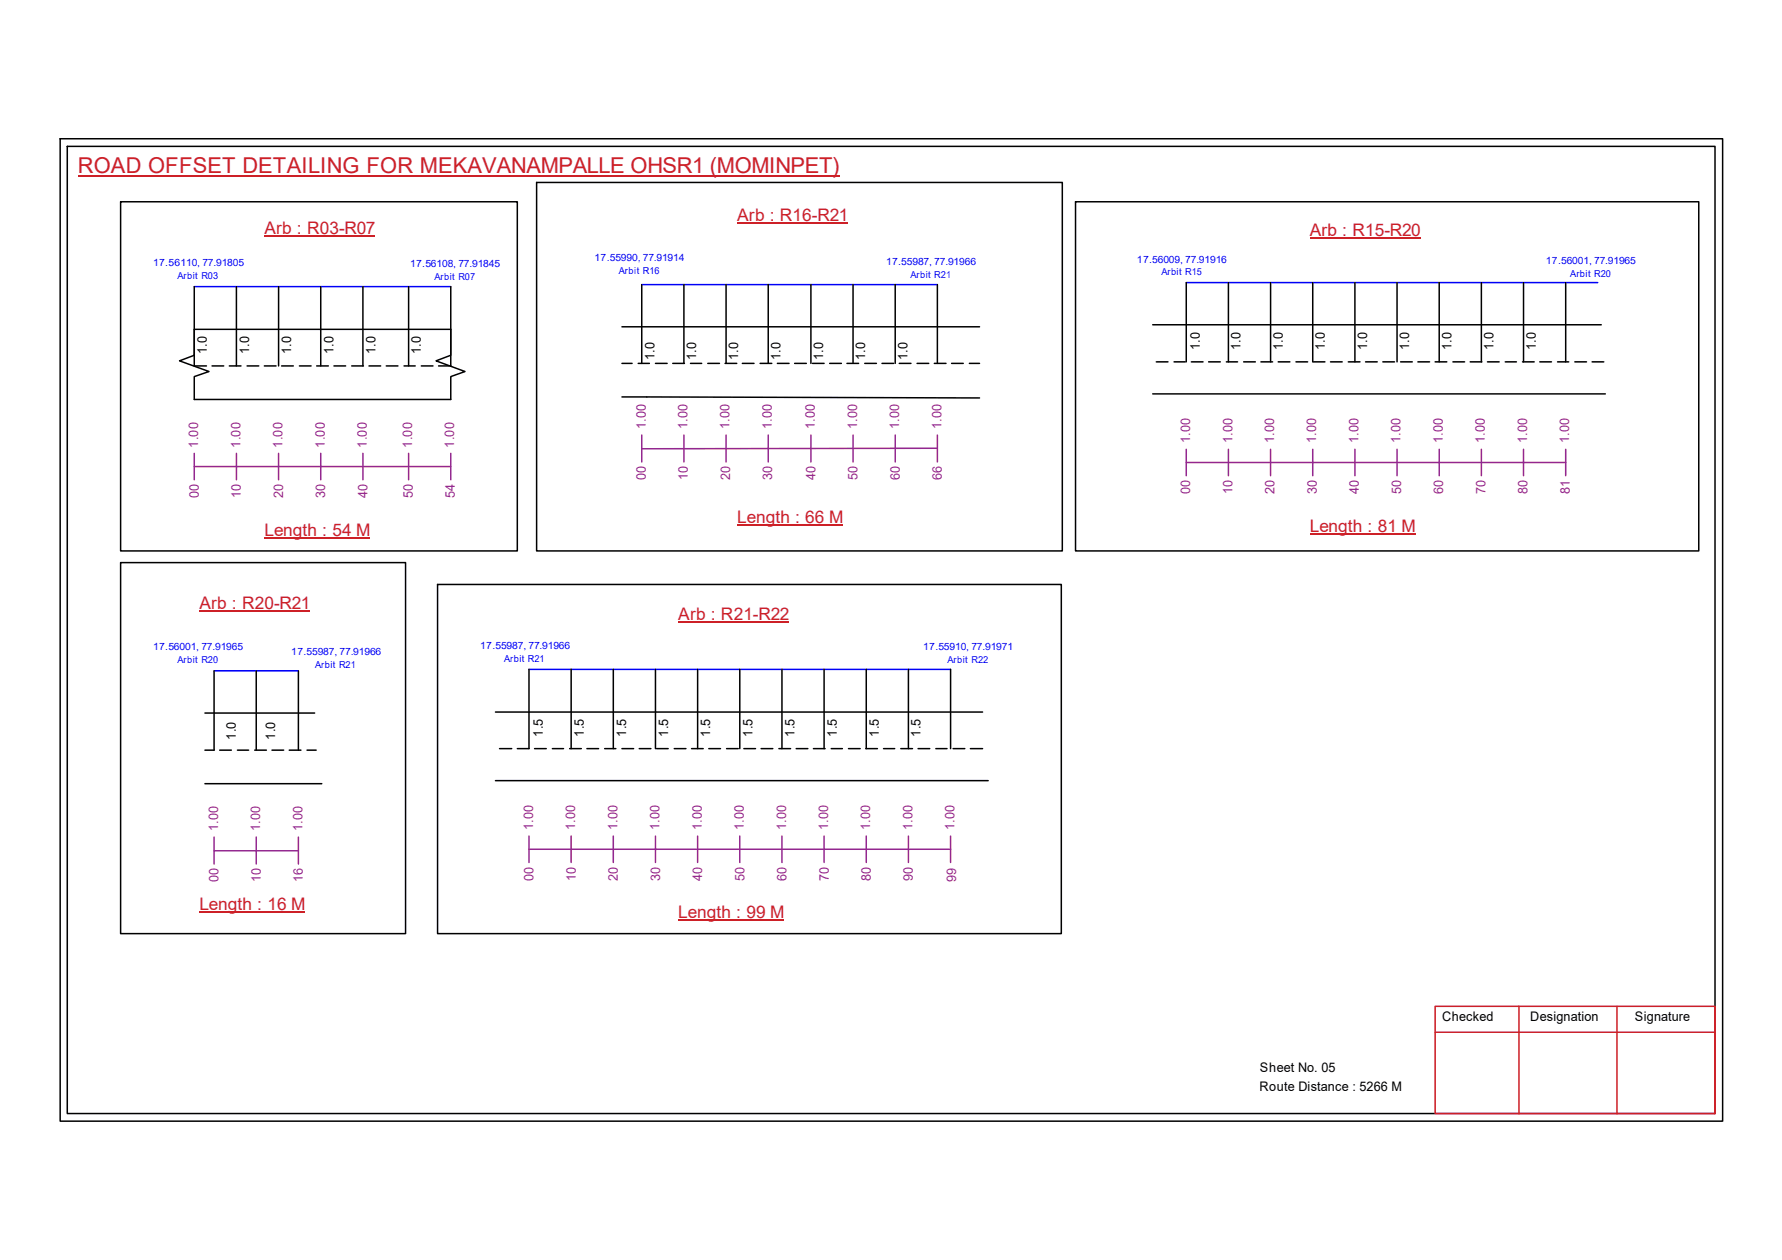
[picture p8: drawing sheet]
<svg xmlns="http://www.w3.org/2000/svg" width="297mm" height="210mm" viewBox="0 0 297 210" stroke-linecap="round" stroke-linejoin="round" font-family="sans-serif">
<g fill="none" stroke="#000" stroke-width=".25">
<path d="M10 23.1h277.1v163.7h-277.1zM11.2 24.4h274.7v161.1h-274.7zM20.1 33.6h66.1v58.2h-66.1zM89.4 30.4h87.7v61.4h-87.7zM179.3 33.6h103.9v58.2h-103.9zM32.4 54.9h42.7v4.3l-2.4 .9 4.8 1.8-2.4 .8v3.8h-42.7v-3.8l2.4-.8-4.9-1.8 2.5-.9zM32.4 47.8v13.2h2M39.4 47.8v13.2M46.4 47.8v13.2M53.5 47.8v13.2M60.5 47.8v13.2M68.1 47.8v13.2"/>
<path d="M75.1 47.8v13.2h-2M103.7 54.4h59.6M107 47.4v13.1M114 47.4v13.1M121 47.4v13.1M128.1 47.4v13.1M135.2 47.4v13.1M142.2 47.4v13.1M149.2 47.4v13.1M156.2 47.4v13.1M192.1 54.1h74.8M197.7 47.1v13.2"/>
<path d="M204.8 47.1v13.2M211.8 47.1v13.2M218.8 47.1v13.2M225.8 47.1v13.2M232.9 47.1v13.2M239.9 47.1v13.2M246.9 47.1v13.2M254 47.1v13.2M261 47.1v13.2M35.3 61h2M38.2 61h2M41.2 61h1.9"/>
<path d="M44.1 61h1.9M46.9 61h2M49.9 61h2M52.8 61h1.9M55.7 61h1.9M58.6 61h2M61.5 61h2M64.4 61h1.9M67.3 61h1.9M70.2 61h2M103.7 66.1l59.6 .2M103.7 60.5h1.7"/>
<path d="M106.4 60.5h1.8M109.3 60.5h1.9M112.1 60.5h2M115.1 60.5h1.9M118 60.5h1.9M120.9 60.5h1.9M123.7 60.5h2M126.7 60.5h1.9M129.6 60.5h1.9M132.5 60.5h1.9M135.4 60.5h2M138.3 60.5h1.9"/>
<path d="M141.2 60.5h1.9M144.1 60.5h2M147 60.5h2M149.9 60.5h1.9M152.9 60.5h1.9M155.7 60.5h2M158.6 60.5h2M161.6 60.5h1.7M192.1 65.6h75.5M192.7 60.3h2M195.7 60.3h1.9M198.6 60.3h1.9"/>
<path d="M201.5 60.3h1.9M204.4 60.3h1.9M207.3 60.3h2M210.2 60.3h1.9M213.1 60.3h1.9M216 60.3h2M218.9 60.3h1.9M221.8 60.3h1.9M224.7 60.3h2M227.6 60.3h2M230.5 60.3h1.9M233.5 60.3h1.9"/>
<path d="M236.3 60.3h2M239.2 60.3h2M242.2 60.3h1.9M245.1 60.3h1.9M247.9 60.3h2M250.9 60.3h1.9M253.8 60.3h1.9M256.7 60.3h1.9M259.6 60.3h1.9M262.5 60.3h2M265.4 60.3h1.9M20.1 93.7h47.5v61.8h-47.5z"/>
<path d="M72.9 97.4h104v58.1h-104zM34.2 118.8h18.2M35.7 111.8v13.2h-1.5M42.7 111.8v13.2M49.7 111.8v13.2M82.6 118.6h81.2M88.2 111.5v13.2h-2M95.2 111.5v13.2M102.2 111.5v13.2M109.3 111.5v13.2M116.3 111.5v13.2M123.3 111.5v13.2"/>
<path d="M130.3 111.5v13.2M137.4 111.5v13.2M144.4 111.5v13.2M151.4 111.5v13.2M158.5 111.5v13.2M34.2 130.6h19.4M36.6 125h2M39.6 125h1.8M42.5 125h1.9M45.3 125h2M48.2 125h2M51.2 125h1.5"/>
<path d="M82.6 130h82.1M83.3 124.7h2M89.1 124.7h2M92.1 124.7h1.8M95 124.7h1.9M97.8 124.7h2M100.8 124.7h1.9M103.7 124.7h1.9M106.5 124.7h2M109.4 124.7h2M112.4 124.7h1.9M115.3 124.7h1.9"/>
<path d="M118.1 124.7h2M121.1 124.7h2M124 124.7h1.9M126.9 124.7h1.9M129.8 124.7h2M132.7 124.7h2M135.6 124.7h1.9M138.6 124.7h1.8M141.4 124.7h2M144.3 124.7h2M147.3 124.7h1.8M150.2 124.7h1.9"/>
<path d="M153 124.7h2M156 124.7h1.9M158.9 124.7h1.9M161.8 124.7h2"/>
</g>
<path d="M239.2 167.6h46.7v17.9h-46.7zM239.2 172h46.7M253.2 167.6v17.9M269.5 167.6v17.9" fill="none" stroke="#cc1f26" stroke-width=".25"/>
<path d="M13 29.3h126.9" fill="none" stroke="#cd2027" stroke-width=".25"/>
<path d="M32.4 47.8h42.7M107 47.4h49.2M197.7 47.1h68.6M35.7 111.8h14M88.2 111.5h70.3" fill="none" stroke="#00f" stroke-width=".25"/>
<g fill="none" stroke="#93278f" stroke-width=".25">
<path d="M32.4 77.7h42.7M32.4 75.5v4.4M39.4 75.5v4.4M46.4 75.5v4.4M53.5 75.5v4.4M60.5 75.5v4.4M68.1 75.5v4.4M75.1 75.5v4.4M107 72.5v4.5M114 72.5v4.5M121 72.5v4.5M128.1 72.5v4.5"/>
<path d="M135.2 72.5v4.5M142.2 72.5v4.5M149.2 72.5v4.5M156.2 74.7l-49.2 .1M156.2 72.5v4.5M197.7 77h63.3M197.7 74.8v4.4M204.8 74.8v4.4M211.8 74.8v4.4M218.8 74.8v4.4M225.8 74.8v4.4M232.9 74.8v4.4"/>
<path d="M239.9 74.8v4.4M246.9 74.8v4.4M254 74.8v4.4M261 74.8v4.4M35.7 139.4v4.5M42.7 139.4v4.5M49.7 139.4v4.5M88.2 139.3v4.4M95.2 139.3v4.4M102.2 139.3v4.4M109.3 139.3v4.4M116.3 139.3v4.4"/>
<path d="M123.3 139.3v4.4M130.3 139.3v4.4M137.4 139.3v4.4M144.4 139.3v4.4M151.4 139.3v4.4M158.5 139.3v4.4M35.7 141.7h14M88.2 141.5h70.3"/>
</g>
<path d="M44.1 39.3h18.4M122.9 37.2h18.4M218.3 39.6h18.5M44.1 89.7h17.6M122.9 87.5h17.6M218.3 89h17.6M33.2 101.9h18.5M113.1 103.6h18.4M33.2 152h17.6M113.1 153.2h17.6" fill="none" stroke="#cd2027" stroke-width=".17"/>
<text font-size="3.6" fill="#cd2027" x="13" y="28.9">ROAD OFFSET DETAILING FOR MEKAVANAMPALLE OHSR1 (MOMINPET)</text>
<g font-size="2.9" fill="#cd2027">
<text x="44.1" y="38.9">Arb : R03-R07</text>
<text x="122.9" y="36.8">Arb : R16-R21</text>
<text x="218.3" y="39.3">Arb : R15-R20</text>
<text x="44.1" y="89.3">Length : 54 M</text>
<text x="122.9" y="87.1">Length : 66 M</text>
<text x="218.3" y="88.6">Length : 81 M</text>
<text x="33.2" y="101.5">Arb : R20-R21</text>
<text x="113.1" y="103.3">Arb : R21-R22</text>
<text x="33.2" y="151.6">Length : 16 M</text>
<text x="113.1" y="152.9">Length : 99 M</text>
</g>
<g font-size="2.2">
<text x="34.5" y="59" transform="rotate(-90 34.5 59)">1.0</text>
<text x="41.5" y="59" transform="rotate(-90 41.5 59)">1.0</text>
<text x="48.6" y="59" transform="rotate(-90 48.6 59)">1.0</text>
<text x="55.6" y="59" transform="rotate(-90 55.6 59)">1.0</text>
<text x="62.6" y="59" transform="rotate(-90 62.6 59)">1.0</text>
<text x="70.1" y="59" transform="rotate(-90 70.1 59)">1.0</text>
<text x="200" y="58.3" transform="rotate(-90 200 58.3)">1.0</text>
<text x="206.8" y="58.3" transform="rotate(-90 206.8 58.3)">1.0</text>
<text x="213.8" y="58.3" transform="rotate(-90 213.8 58.3)">1.0</text>
<text x="220.8" y="58.3" transform="rotate(-90 220.8 58.3)">1.0</text>
<text x="227.9" y="58.3" transform="rotate(-90 227.9 58.3)">1.0</text>
<text x="234.9" y="58.3" transform="rotate(-90 234.9 58.3)">1.0</text>
<text x="241.9" y="58.3" transform="rotate(-90 241.9 58.3)">1.0</text>
<text x="249" y="58.3" transform="rotate(-90 249 58.3)">1.0</text>
<text x="256" y="58.3" transform="rotate(-90 256 58.3)">1.0</text>
<text x="109.1" y="60" transform="rotate(-90 109.1 60)">1.0</text>
<text x="116" y="60" transform="rotate(-90 116 60)">1.0</text>
<text x="123.1" y="60" transform="rotate(-90 123.1 60)">1.0</text>
<text x="130.1" y="60" transform="rotate(-90 130.1 60)">1.0</text>
<text x="137.2" y="60" transform="rotate(-90 137.2 60)">1.0</text>
<text x="144.2" y="60" transform="rotate(-90 144.2 60)">1.0</text>
<text x="151.3" y="60" transform="rotate(-90 151.3 60)">1.0</text>
<text x="39.3" y="123.3" transform="rotate(-90 39.3 123.3)">1.0</text>
<text x="45.8" y="123.3" transform="rotate(-90 45.8 123.3)">1.0</text>
<text x="90.5" y="122.8" transform="rotate(-90 90.5 122.8)">1.5</text>
<text x="97.3" y="122.8" transform="rotate(-90 97.3 122.8)">1.5</text>
<text x="104.3" y="122.8" transform="rotate(-90 104.3 122.8)">1.5</text>
<text x="111.4" y="122.8" transform="rotate(-90 111.4 122.8)">1.5</text>
<text x="118.4" y="122.8" transform="rotate(-90 118.4 122.8)">1.5</text>
<text x="125.4" y="122.8" transform="rotate(-90 125.4 122.8)">1.5</text>
<text x="132.5" y="122.8" transform="rotate(-90 132.5 122.8)">1.5</text>
<text x="139.5" y="122.8" transform="rotate(-90 139.5 122.8)">1.5</text>
<text x="146.5" y="122.8" transform="rotate(-90 146.5 122.8)">1.5</text>
<text x="153.5" y="122.8" transform="rotate(-90 153.5 122.8)">1.5</text>
<text x="240.4" y="170.1">Checked</text>
<text x="255.1" y="170.1">Designation</text>
<text x="272.5" y="170.1">Signature</text>
<text x="210" y="178.6">Sheet No. 05</text>
<text x="209.9" y="181.7">Route Distance : 5266 M</text>
</g>
<g font-size="2.2" fill="#93278f">
<text x="107.7" y="71.5" transform="rotate(-90 107.7 71.5)">1.00</text>
<text x="114.6" y="71.5" transform="rotate(-90 114.6 71.5)">1.00</text>
<text x="121.6" y="71.5" transform="rotate(-90 121.6 71.5)">1.00</text>
<text x="128.6" y="71.5" transform="rotate(-90 128.6 71.5)">1.00</text>
<text x="135.8" y="71.5" transform="rotate(-90 135.8 71.5)">1.00</text>
<text x="142.9" y="71.5" transform="rotate(-90 142.9 71.5)">1.00</text>
<text x="149.9" y="71.5" transform="rotate(-90 149.9 71.5)">1.00</text>
<text x="156.9" y="71.5" transform="rotate(-90 156.9 71.5)">1.00</text>
<text x="33.1" y="74.6" transform="rotate(-90 33.1 74.6)">1.00</text>
<text x="40.1" y="74.6" transform="rotate(-90 40.1 74.6)">1.00</text>
<text x="47.1" y="74.6" transform="rotate(-90 47.1 74.6)">1.00</text>
<text x="54.1" y="74.6" transform="rotate(-90 54.1 74.6)">1.00</text>
<text x="61.2" y="74.6" transform="rotate(-90 61.2 74.6)">1.00</text>
<text x="68.7" y="74.6" transform="rotate(-90 68.7 74.6)">1.00</text>
<text x="75.7" y="74.6" transform="rotate(-90 75.7 74.6)">1.00</text>
<text x="198.4" y="73.8" transform="rotate(-90 198.4 73.8)">1.00</text>
<text x="205.4" y="73.8" transform="rotate(-90 205.4 73.8)">1.00</text>
<text x="212.4" y="73.8" transform="rotate(-90 212.4 73.8)">1.00</text>
<text x="219.4" y="73.8" transform="rotate(-90 219.4 73.8)">1.00</text>
<text x="226.4" y="73.8" transform="rotate(-90 226.4 73.8)">1.00</text>
<text x="233.5" y="73.8" transform="rotate(-90 233.5 73.8)">1.00</text>
<text x="240.5" y="73.8" transform="rotate(-90 240.5 73.8)">1.00</text>
<text x="247.5" y="73.8" transform="rotate(-90 247.5 73.8)">1.00</text>
<text x="254.5" y="73.8" transform="rotate(-90 254.5 73.8)">1.00</text>
<text x="261.6" y="73.8" transform="rotate(-90 261.6 73.8)">1.00</text>
<text x="33.1" y="83" transform="rotate(-90 33.1 83)">00</text>
<text x="40.2" y="83" transform="rotate(-90 40.2 83)">10</text>
<text x="47.2" y="83" transform="rotate(-90 47.2 83)">20</text>
<text x="54.2" y="83" transform="rotate(-90 54.2 83)">30</text>
<text x="61.3" y="83" transform="rotate(-90 61.3 83)">40</text>
<text x="68.8" y="83" transform="rotate(-90 68.8 83)">50</text>
<text x="75.8" y="83" transform="rotate(-90 75.8 83)">54</text>
<text x="107.7" y="80" transform="rotate(-90 107.7 80)">00</text>
<text x="114.7" y="80" transform="rotate(-90 114.7 80)">10</text>
<text x="121.7" y="80" transform="rotate(-90 121.7 80)">20</text>
<text x="128.7" y="80" transform="rotate(-90 128.7 80)">30</text>
<text x="135.9" y="80" transform="rotate(-90 135.9 80)">40</text>
<text x="143" y="80" transform="rotate(-90 143 80)">50</text>
<text x="150" y="80" transform="rotate(-90 150 80)">60</text>
<text x="157" y="80" transform="rotate(-90 157 80)">66</text>
<text x="198.4" y="82.3" transform="rotate(-90 198.4 82.3)">00</text>
<text x="205.4" y="82.3" transform="rotate(-90 205.4 82.3)">10</text>
<text x="212.5" y="82.3" transform="rotate(-90 212.5 82.3)">20</text>
<text x="219.5" y="82.3" transform="rotate(-90 219.5 82.3)">30</text>
<text x="226.5" y="82.3" transform="rotate(-90 226.5 82.3)">40</text>
<text x="233.5" y="82.3" transform="rotate(-90 233.5 82.3)">50</text>
<text x="240.6" y="82.3" transform="rotate(-90 240.6 82.3)">60</text>
<text x="247.6" y="82.3" transform="rotate(-90 247.6 82.3)">70</text>
<text x="254.6" y="82.3" transform="rotate(-90 254.6 82.3)">80</text>
<text x="261.7" y="82.3" transform="rotate(-90 261.7 82.3)">81</text>
<text x="36.4" y="138.5" transform="rotate(-90 36.4 138.5)">1.00</text>
<text x="43.4" y="138.5" transform="rotate(-90 43.4 138.5)">1.00</text>
<text x="50.4" y="138.5" transform="rotate(-90 50.4 138.5)">1.00</text>
<text x="88.9" y="138.3" transform="rotate(-90 88.9 138.3)">1.00</text>
<text x="95.9" y="138.3" transform="rotate(-90 95.9 138.3)">1.00</text>
<text x="102.9" y="138.3" transform="rotate(-90 102.9 138.3)">1.00</text>
<text x="109.9" y="138.3" transform="rotate(-90 109.9 138.3)">1.00</text>
<text x="117" y="138.3" transform="rotate(-90 117 138.3)">1.00</text>
<text x="124" y="138.3" transform="rotate(-90 124 138.3)">1.00</text>
<text x="131" y="138.3" transform="rotate(-90 131 138.3)">1.00</text>
<text x="138" y="138.3" transform="rotate(-90 138 138.3)">1.00</text>
<text x="145.1" y="138.3" transform="rotate(-90 145.1 138.3)">1.00</text>
<text x="152.1" y="138.3" transform="rotate(-90 152.1 138.3)">1.00</text>
<text x="159.1" y="138.3" transform="rotate(-90 159.1 138.3)">1.00</text>
<text x="36.4" y="147" transform="rotate(-90 36.4 147)">00</text>
<text x="43.5" y="147" transform="rotate(-90 43.5 147)">10</text>
<text x="50.5" y="147" transform="rotate(-90 50.5 147)">16</text>
<text x="88.9" y="146.7" transform="rotate(-90 88.9 146.7)">00</text>
<text x="96" y="146.7" transform="rotate(-90 96 146.7)">10</text>
<text x="103" y="146.7" transform="rotate(-90 103 146.7)">20</text>
<text x="110" y="146.7" transform="rotate(-90 110 146.7)">30</text>
<text x="117" y="146.7" transform="rotate(-90 117 146.7)">40</text>
<text x="124.1" y="146.7" transform="rotate(-90 124.1 146.7)">50</text>
<text x="131.1" y="146.7" transform="rotate(-90 131.1 146.7)">60</text>
<text x="138.1" y="146.7" transform="rotate(-90 138.1 146.7)">70</text>
<text x="145.2" y="146.7" transform="rotate(-90 145.2 146.7)">80</text>
<text x="152.2" y="146.7" transform="rotate(-90 152.2 146.7)">90</text>
<text x="159.4" y="146.9" transform="rotate(-90 159.4 146.9)">99</text>
</g>
<g font-size="1.7" fill="#00f">
<text x="25.5" y="44.3">17.56110, 77.91805</text>
<text x="68.4" y="44.5">17.56108, 77.91845</text>
<text x="99.1" y="43.5">17.55990, 77.91914</text>
<text x="147.7" y="44.1">17.55987, 77.91966</text>
<text x="189.5" y="43.8">17.56009, 77.91916</text>
<text x="257.7" y="44">17.56001, 77.91965</text>
<text x="25.5" y="108.3">17.56001, 77.91965</text>
<text x="48.6" y="109.1">17.55987, 77.91966</text>
<text x="80" y="108">17.55987, 77.91966</text>
<text x="153.9" y="108.3">17.55910, 77.91971</text>
</g>
<g font-size="1.6" fill="#00f">
<text x="29.6" y="46.4">Arbit R03</text>
<text x="72.4" y="46.7">Arbit R07</text>
<text x="103.2" y="45.6">Arbit R16</text>
<text x="151.8" y="46.3">Arbit R21</text>
<text x="193.6" y="45.9">Arbit R15</text>
<text x="261.7" y="46.1">Arbit R20</text>
<text x="29.6" y="110.5">Arbit R20</text>
<text x="52.5" y="111.3">Arbit R21</text>
<text x="84" y="110.2">Arbit R21</text>
<text x="157.9" y="110.5">Arbit R22</text>
</g>
</svg>
